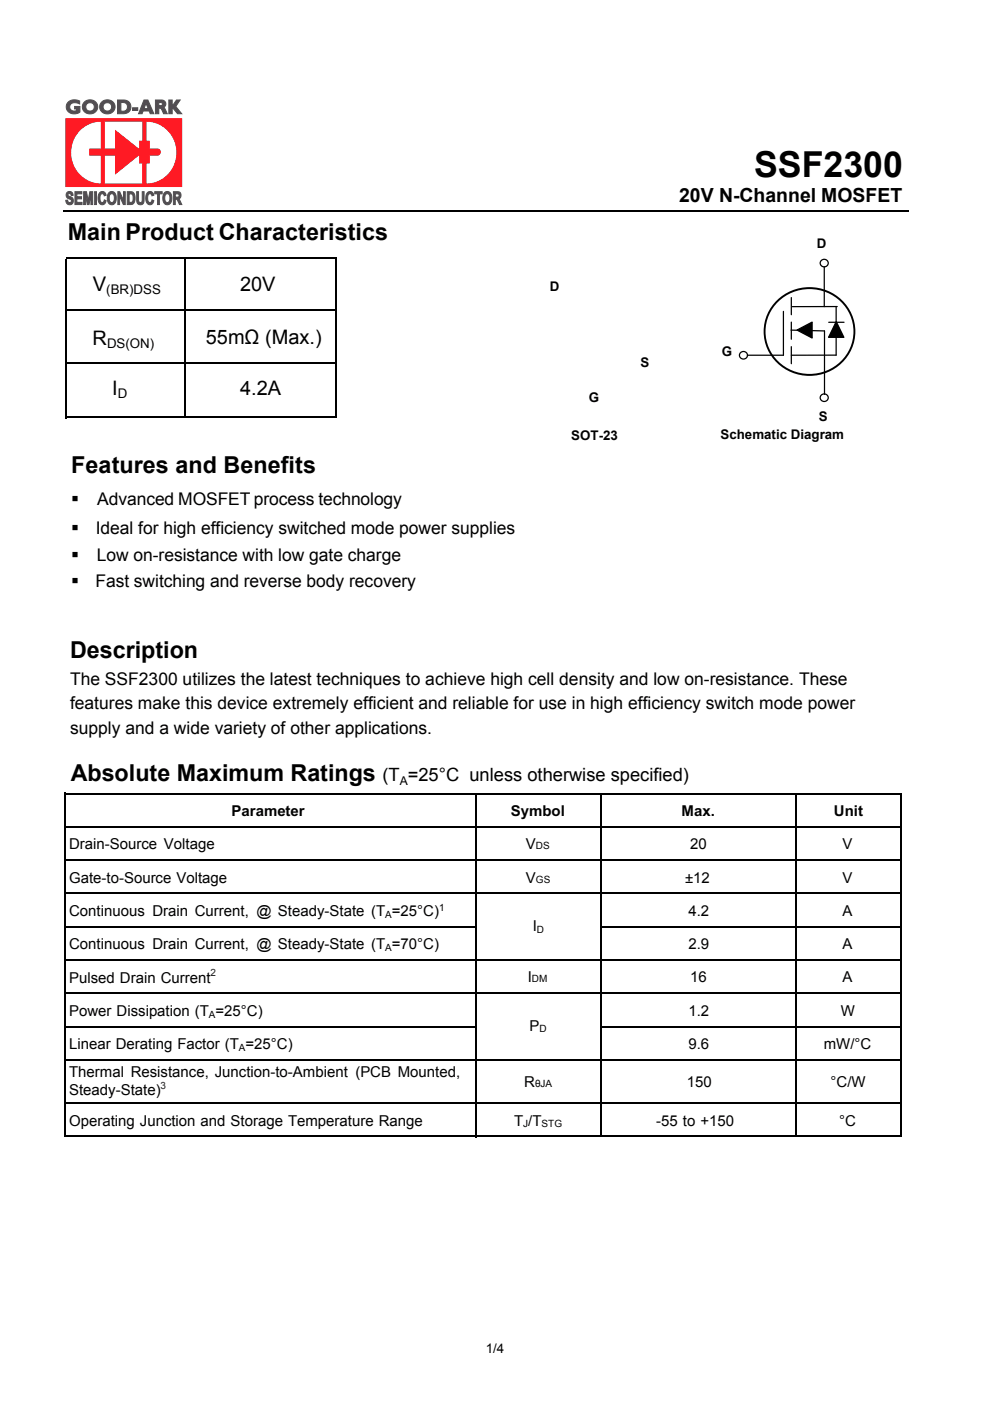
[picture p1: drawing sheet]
<svg xmlns="http://www.w3.org/2000/svg" width="210mm" height="297mm" viewBox="0 0 210 297" stroke-linecap="round" stroke-linejoin="round" font-family="sans-serif">
<g fill="none" stroke="#000" stroke-width=".34">
<path d="M14.1 54.7h57.2M14.1 54.9v10.9M39.2 54.6v10.9M71.3 54.6v10.9M14.1 66.1v11M14.1 77.5v11.2M14.3 65.6h56.8M14.3 77h56.8M39.2 65.8v11M39.2 77.2v11M71.3 65.8v11M71.3 77.2v11.2"/>
<path d="M14.2 88.4h57.1"/>
</g>
<g fill="#000">
<path d="M13.9 65.8h.3v.3h-.3z" fill-rule="evenodd"/>
<path d="M13.9 77.1h.3v.4h-.3z" fill-rule="evenodd"/>
<path d="M71.1 65.5h.3v.3h-.3z" fill-rule="evenodd"/>
<path d="M71.1 76.8h.3v.4h-.3z" fill-rule="evenodd"/>
</g>
<path d="M164.2 63.9a9.6 9.6 0 0 1 11-2.3 9.6 9.6 0 0 1 5.8 9.7 9.7 9.7 0 0 1-10.1 8.1 9.7 9.7 0 0 1-9.1-9.3 9.1 9.1 0 0 1 2.4-6.2z" fill-rule="evenodd" fill="#fff"/>
<g fill="none" stroke="#000" stroke-width=".26">
<path d="M174.8 56.5v8.5M166.2 66v9.3h-7.7M167.8 70l7.1 .2v13.4M167.8 63.1v3.6M167.8 68.3v3.6M167.8 73.5v3.6M169 70l3.3-1.7v3.4zM175.8 68.3h3.2M177.3 65v10.3h-9.5M177.4 68.2l1.6 3.3h-3.3zM177.6 65h-9.5"/>
<circle cx="174.8" cy="55.8" r=".83"/>
<circle cx="157.7" cy="75.3" r=".83"/>
<circle cx="174.8" cy="84.3" r=".83"/>
</g>
<path d="M169 70l3.3-1.7v3.4zM177.4 68.2l1.6 3.3h-3.3z" fill="#000"/>
<path d="M164.6 64.2a9.5 9.5 0 0 1 10.9-2.4 9.5 9.5 0 0 1 5.6 9.6 9.6 9.6 0 0 1-10 8.1 9.6 9.6 0 0 1-8.9-9.2 9 9 0 0 1 2.4-6.1z" fill="none" stroke="#000" stroke-width=".41"/>
<g fill="none" stroke="#000" stroke-width=".35">
<path d="M13.9 175.3h86.9M13.9 168.3h177.3M101.2 175.3h26.2M127.7 175.3h63.5M13.9 182.4h86.9M13.9 189.4h113.5M13.9 196.5h87.3M101.2 182.4h26.2M127.7 182.4h63.5M127.7 189.4h63.5M127.7 196.5h63.5M13.9 203.5h86.9"/>
<path d="M13.9 217.7h87.3M13.9 210.6h177.3M101.2 203.5h26.2M127.7 203.5h63.5M127.7 217.7h63.5M13.9 224.7h86.9M13.9 233.9h177.3M101.2 224.7h26.2M127.7 224.7h63.5M13.9 240.9h177.3"/>
</g>
<path d="M13.8 168.1v73M101 168.4v20.9M127.5 168.4v72.7M168.8 168.4v72.7M191.1 168.4v72.7M101 189.6v20.8M101 210.8v22.9M101 234.1v7" fill="none" stroke="#000" stroke-width=".36"/>
<path d="M13.4 44.7h179.4" fill="none" stroke="#000" stroke-width=".25"/>
<path d="M13.9 25.1h24.7v14.6h-24.7zM31.1 25.8v4h.7v1.7h1.6a.75 .75 0 0 1 .7 .7 .75 .75 0 0 1-.6 .8h-1.7v1.7h-.7v4.2a6.2 6.2 0 0 0 5.8-3.9 6.6 6.6 0 0 0-5.8-9.2zM22.2 33v5.9h8v-4.2h-.7v-1.7l-5.1 4v-4zM17.1 27.6a6.6 6.6 0 0 0-1.6 7.1 6.6 6.6 0 0 0 5.9 4.2v-5.9h-2.5v-1.5h2.5v-5.7a6.3 6.3 0 0 0-4.3 1.8zM22.2 25.8v5.7h2.2v-4l5.1 4v-1.7h.7v-4z" fill="#ff1a24"/>
<path d="M14.5 21.6a2.22 2.22 0 0 1 2.4-.2v.6a1.26 1.26 0 0 0-2.1 .7 .97 .97 0 0 0 1.4 .7v-.3h-.4v-.5h1.2v1.2a1.67 1.67 0 0 1-2.1 .2 1.67 1.67 0 0 1-.7-2z" fill="#524d52"/>
<path d="M14.5 21.6a2.22 2.22 0 0 1 2.4-.2v.6a1.26 1.26 0 0 0-2.1 .7 .97 .97 0 0 0 1.4 .7v-.3h-.4v-.5h1.2v1.2a1.67 1.67 0 0 1-2.1 .2 1.67 1.67 0 0 1-.7-2z" fill="none" stroke="#524d52" stroke-width=".21"/>
<path d="M17.9 21.6a1.57 1.57 0 0 1 2.3 0 1.57 1.57 0 0 1-.1 2.3 1.56 1.56 0 0 1-2.1-.2 1.56 1.56 0 0 1-.1-2.1zM18.2 22.7a.91 .91 0 0 0 1.8 0 .91 .91 0 0 0-1.8 0z" fill="#524d52"/>
<g fill="none" stroke="#524d52" stroke-width=".21">
<path d="M17.9 21.6a1.57 1.57 0 0 1 2.3 0 1.57 1.57 0 0 1-.1 2.3 1.56 1.56 0 0 1-2.1-.2 1.56 1.56 0 0 1-.1-2.1z"/>
<circle cx="19.1" cy="22.7" r=".9"/>
</g>
<path d="M21.6 21.6a1.57 1.57 0 0 1 2.3 0 1.57 1.57 0 0 1-.1 2.3 1.56 1.56 0 0 1-2.2-.2 1.56 1.56 0 0 1 0-2.1zM21.9 22.7a.91 .91 0 0 0 1.8 0 .91 .91 0 0 0-1.8 0z" fill="#524d52"/>
<g fill="none" stroke="#524d52" stroke-width=".21">
<path d="M21.6 21.6a1.57 1.57 0 0 1 2.3 0 1.57 1.57 0 0 1-.1 2.3 1.56 1.56 0 0 1-2.2-.2 1.56 1.56 0 0 1 0-2.1z"/>
<circle cx="22.8" cy="22.7" r=".9"/>
</g>
<path d="M24.9 21.2h1.3a1.46 1.46 0 0 1 1.6 1.5 1.46 1.46 0 0 1-1.7 1.4h-1.2zM25.6 21.7v1.9a1 1 0 0 0 1.4-.9 1 1 0 0 0-1.4-1z" fill="#524d52"/>
<path d="M24.9 21.2h1.3a1.46 1.46 0 0 1 1.6 1.5 1.46 1.46 0 0 1-1.7 1.4h-1.2zM25.6 21.7a1 1 0 0 1 1.4 1 1 1 0 0 1-1.4 .9z" fill="none" stroke="#524d52" stroke-width=".21"/>
<path d="M28.1 22.8h1.1v.6h-1.1z" fill="#524d52"/>
<path d="M28.1 22.8h1.1v.6h-1.1z" fill="none" stroke="#524d52" stroke-width=".21"/>
<path d="M30.5 21.2h.9l1.2 2.9h-.7l-.3-.6h-1.2l-.3 .6h-.7zM31 21.9l-.5 1.1h.9z" fill="#524d52"/>
<path d="M30.5 21.2h.9l1.2 2.9h-.7l-.3-.6h-1.2l-.3 .6h-.7zM31 21.9l.4 1.1h-.9z" fill="none" stroke="#524d52" stroke-width=".21"/>
<path d="M33 21.2h1.2a.81 .81 0 0 1 .9 .6 .81 .81 0 0 1-.4 1l.8 1.3h-.8l-.2-.5a.69 .69 0 0 0-.8-.7v1.2h-.7zM33.7 21.7v.7h.4a.33 .33 0 0 0 .4-.3 .33 .33 0 0 0-.5-.4z" fill="#524d52"/>
<path d="M33 21.2h1.2a.81 .81 0 0 1 .9 .6 .81 .81 0 0 1-.4 1l.8 1.3h-.8l-.2-.5a.69 .69 0 0 0-.8-.7v1.2h-.7zM33.7 21.7h.3a.33 .33 0 0 1 .5 .4 .33 .33 0 0 1-.4 .3h-.4z" fill="none" stroke="#524d52" stroke-width=".21"/>
<path d="M35.8 21.2h.7v1.3l.9-1.3h.8l-.9 1.4 1.2 1.5h-.8l-1.2-1.4v1.4h-.7z" fill="#524d52"/>
<path d="M35.8 21.2h.7v1.3l.9-1.3h.8l-.9 1.4 1.2 1.5h-.8l-1.2-1.4v1.4h-.7z" fill="none" stroke="#524d52" stroke-width=".21"/>
<path d="M14.3 40.8a.76 .76 0 0 1 .8-.1 .76 .76 0 0 1 .4 .7h-.4a.34 .34 0 0 0-.3-.4 .34 .34 0 0 0-.4 .4 .34 .34 0 0 0 .4 .3 .84 .84 0 0 1 .8 .9 .84 .84 0 0 1-.9 .8 .84 .84 0 0 1-.8-.9l.4-.1a.42 .42 0 0 0 .4 .6 .42 .42 0 0 0 .5-.4 .42 .42 0 0 0-.5-.4 .84 .84 0 0 1-.4-1.4z" fill="#524d52"/>
<path d="M14.3 40.8a.76 .76 0 0 1 .8-.1 .76 .76 0 0 1 .4 .7h-.4a.34 .34 0 0 0-.3-.4 .34 .34 0 0 0-.4 .4 .34 .34 0 0 0 .4 .3 .84 .84 0 0 1 .8 .9 .84 .84 0 0 1-.9 .8 .84 .84 0 0 1-.8-.9l.4-.1a.42 .42 0 0 0 .4 .6 .42 .42 0 0 0 .5-.4 .42 .42 0 0 0-.5-.4 .84 .84 0 0 1-.4-1.4z" fill="none" stroke="#524d52" stroke-width=".21"/>
<path d="M15.9 40.6h1.5v.5h-1.1v.6h1v.5h-1v.7h1.1v.5h-1.5z" fill="#524d52"/>
<path d="M15.9 40.6h1.5v.5h-1.1v.6h1v.5h-1v.7h1.1v.5h-1.5z" fill="none" stroke="#524d52" stroke-width=".21"/>
<path d="M17.7 40.6h.6l.4 1.9 .4-1.9h.6v2.8h-.4v-2.2l-.4 2.2h-.4l-.4-2.2v2.2h-.4z" fill="#524d52"/>
<path d="M17.7 40.6h.6l.4 1.9 .4-1.9h.6v2.8h-.4v-2.2l-.4 2.2h-.4l-.4-2.2v2.2h-.4zM20.1 40.6h.4v2.8h-.4z" fill="none" stroke="#524d52" stroke-width=".21"/>
<path d="M20.3 40.6v2.8" fill="none" stroke="#524d52" stroke-width=".4"/>
<path d="M21.2 40.8a.79 .79 0 0 1 .8-.1 .79 .79 0 0 1 .5 .7l-.4 .1a.48 .48 0 0 0-.6-.4 .48 .48 0 0 0-.3 .7 .9 .9 0 0 0 .5 1.1l.3-.1 .1-.4 .4 .1a.84 .84 0 0 1-.8 .9 .84 .84 0 0 1-.9-.9 1.99 1.99 0 0 1 .4-1.7z" fill="#524d52"/>
<path d="M21.2 40.8a.79 .79 0 0 1 .8-.1 .79 .79 0 0 1 .5 .7l-.4 .1a.48 .48 0 0 0-.6-.4 .48 .48 0 0 0-.3 .7 .9 .9 0 0 0 .5 1.1l.3-.1 .1-.4 .4 .1a.84 .84 0 0 1-.8 .9 .84 .84 0 0 1-.9-.9 1.99 1.99 0 0 1 .4-1.7z" fill="none" stroke="#524d52" stroke-width=".21"/>
<path d="M23.1 40.9a.95 .95 0 0 1 1.1-.2 .95 .95 0 0 1 .5 1.1 1.16 1.16 0 0 1-1.3 1.6 1.84 1.84 0 0 1-.3-2.5zM23.4 41.2a1.03 1.03 0 0 0 .4 1.7 1.13 1.13 0 0 0-.1-1.8z" fill="#524d52"/>
<path d="M23.1 40.9a.95 .95 0 0 1 1.1-.2 .95 .95 0 0 1 .5 1.1 1.16 1.16 0 0 1-1.3 1.6 1.84 1.84 0 0 1-.3-2.5zM23.4 41.2a.61 .61 0 0 1 .7 .1 .61 .61 0 0 1 .2 .7 .62 .62 0 0 1-.2 .7 .62 .62 0 0 1-.7 .1 1.5 1.5 0 0 1 0-1.6z" fill="none" stroke="#524d52" stroke-width=".21"/>
<path d="M25 40.6h.4l.8 1.9v-1.9h.4v2.8h-.4l-.8-1.8v1.8h-.4z" fill="#524d52"/>
<path d="M25 40.6h.4l.8 1.9v-1.9h.4v2.8h-.4l-.8-1.8v1.8h-.4z" fill="none" stroke="#524d52" stroke-width=".21"/>
<path d="M27 40.6h.7a1.18 1.18 0 0 1 .9 1.7 .98 .98 0 0 1-.9 1.1h-.7zM27.4 41.1v1.8a.66 .66 0 0 0 .7-.2 .66 .66 0 0 0 .1-.7 .68 .68 0 0 0-.1-.7 .68 .68 0 0 0-.7-.2z" fill="#524d52"/>
<path d="M27 40.6h.7a1.18 1.18 0 0 1 .9 1.7 .98 .98 0 0 1-.9 1.1h-.7zM27.4 41.1a.74 .74 0 0 1 .8 .3 .74 .74 0 0 1 0 .8 .6 .6 0 0 1-.2 .6 .6 .6 0 0 1-.6 .1z" fill="none" stroke="#524d52" stroke-width=".21"/>
<path d="M29 40.6h.4v1.5a.52 .52 0 0 0 0 .6 .52 .52 0 0 0 .6 .2l.2-.4v-1.9h.4v1.5a.95 .95 0 0 1-1 1.3 .98 .98 0 0 1-.6-1.3z" fill="#524d52"/>
<path d="M29 40.6h.4v1.5a.52 .52 0 0 0 0 .6 .52 .52 0 0 0 .6 .2l.2-.4v-1.9h.4v1.5a.95 .95 0 0 1-1 1.3 .98 .98 0 0 1-.6-1.3z" fill="none" stroke="#524d52" stroke-width=".21"/>
<path d="M31.3 40.8a.79 .79 0 0 1 .9-.1 .79 .79 0 0 1 .4 .7l-.4 .1a.48 .48 0 0 0-.6-.4 .48 .48 0 0 0-.3 .7 .9 .9 0 0 0 .5 1.1l.3-.1 .1-.4 .4 .1a.84 .84 0 0 1-.8 .9 .84 .84 0 0 1-.8-.9 1.99 1.99 0 0 1 .3-1.7z" fill="#524d52"/>
<path d="M31.3 40.8a.79 .79 0 0 1 .9-.1 .79 .79 0 0 1 .4 .7l-.4 .1a.48 .48 0 0 0-.6-.4 .48 .48 0 0 0-.3 .7 .9 .9 0 0 0 .5 1.1l.3-.1 .1-.4 .4 .1a.84 .84 0 0 1-.8 .9 .84 .84 0 0 1-.8-.9 1.99 1.99 0 0 1 .3-1.7z" fill="none" stroke="#524d52" stroke-width=".21"/>
<path d="M32.8 40.6h1.6v.5h-.6v2.3h-.4v-2.3h-.6z" fill="#524d52"/>
<path d="M32.8 40.6h1.6v.5h-.6v2.3h-.4v-2.3h-.6z" fill="none" stroke="#524d52" stroke-width=".21"/>
<path d="M34.9 40.9a1 1 0 0 1 1.2-.1 1 1 0 0 1 .4 1.2 1.05 1.05 0 0 1-.3 1.1 1.05 1.05 0 0 1-1.2 .2 1.93 1.93 0 0 1-.1-2.4zM35.2 41.2a1.03 1.03 0 0 0 .4 1.7 1.13 1.13 0 0 0-.1-1.8z" fill="#524d52"/>
<path d="M34.9 40.9a1 1 0 0 1 1.2-.1 1 1 0 0 1 .4 1.2 1.05 1.05 0 0 1-.3 1.1 1.05 1.05 0 0 1-1.2 .2 1.93 1.93 0 0 1-.1-2.4zM35.2 41.2a.61 .61 0 0 1 .7 .1 .61 .61 0 0 1 .1 .7 .62 .62 0 0 1-.1 .7 .62 .62 0 0 1-.7 .1 1.5 1.5 0 0 1 0-1.6z" fill="none" stroke="#524d52" stroke-width=".21"/>
<path d="M36.8 40.6h.8a.78 .78 0 0 1 .8 .7 .78 .78 0 0 1-.5 .9l.7 1.2h-.5l-.5-1-.3-.2-.1 1.2h-.4zM37.2 41.1v.7h.3a.37 .37 0 0 0 .5-.3 .37 .37 0 0 0-.5-.4z" fill="#524d52"/>
<path d="M36.8 40.6h.8a.78 .78 0 0 1 .8 .7 .78 .78 0 0 1-.5 .9l.7 1.2h-.5l-.5-1-.3-.2-.1 1.2h-.4zM37.2 41.1h.3a.37 .37 0 0 1 .5 .4 .37 .37 0 0 1-.5 .3h-.3z" fill="none" stroke="#524d52" stroke-width=".21"/>
<text font-size="7.6" x="159.9" y="37.6">SSF2300</text>
<g font-size="4.9">
<text x="14.4" y="50.9">Main Product Characteristics</text>
<text x="15.1" y="100.4">Features and Benefits</text>
<text x="14.9" y="139.5">Description</text>
<text x="15" y="165.6">Absolute Maximum Ratings</text>
</g>
<text font-size="4.3" x="19.7" y="61.8">V</text>
<g font-size="4.2">
<text x="50.9" y="61.8">20V</text>
<text x="19.6" y="73.2">R</text>
<text x="43.7" y="73">55mΩ (Max.)</text>
<text x="23.8" y="83.9">I</text>
<text x="50.9" y="83.7">4.2A</text>
</g>
<text font-size="4.1" x="144" y="42.8">20V N-Channel MOSFET</text>
<text font-size="3.9" x="81.1" y="165.6">(T =25°C unless otherwise specified)</text>
<g font-size="3.7">
<text x="15.1" y="107">§</text>
<text x="20.6" y="107">Advanced MOSFET process technology</text>
<text x="15.1" y="113.2">§</text>
<text x="20.3" y="113.2">Ideal for high efficiency switched mode power supplies</text>
<text x="15.1" y="118.9">§</text>
<text x="20.5" y="118.9">Low on-resistance with low gate charge</text>
<text x="15.1" y="124.5">§</text>
<text x="20.3" y="124.4">Fast switching and reverse body recovery</text>
<text x="14.9" y="145.2">The SSF2300 utilizes the latest techniques to achieve high cell density and low on-resistance. These</text>
<text x="14.9" y="150.4">features make this device extremely efficient and reliable for use in high efficiency switch mode power</text>
<text x="14.9" y="155.6">supply and a wide variety of other applications.</text>
</g>
<g font-size="3.2">
<text x="49.1" y="173">Parameter</text>
<text x="108.3" y="173">Symbol</text>
<text x="144.6" y="173">Max.</text>
<text x="176.9" y="173">Unit</text>
<text x="14.7" y="180.1">Drain-Source Voltage</text>
<text x="111.6" y="180.1">V</text>
<text x="146.4" y="180.1">20</text>
<text x="178.7" y="180.1">V</text>
<text x="14.7" y="187.1">Gate-to-Source Voltage</text>
<text x="111.6" y="187.1">V</text>
<text x="145.3" y="187.1">±12</text>
<text x="178.7" y="187.1">V</text>
<text x="14.7" y="194.2">Continuous Drain Current, @ Steady-State (T =25°C)</text>
<text x="113" y="197.4">I</text>
<text x="146" y="194.2">4.2</text>
<text x="178.7" y="194.2">A</text>
<text x="14.7" y="201.2">Continuous Drain Current, @ Steady-State (T =70°C)</text>
<text x="146" y="201.2">2.9</text>
<text x="178.7" y="201.2">A</text>
<text x="14.7" y="208.4">Pulsed Drain Current</text>
<text x="111.9" y="208.3">I</text>
<text x="146.4" y="208.3">16</text>
<text x="178.7" y="208.3">A</text>
<text x="14.7" y="215.4">Power Dissipation (T =25°C)</text>
<text x="146" y="215.4">1.2</text>
<text x="178.3" y="215.4">W</text>
<text x="112.3" y="218.5">P</text>
<text x="14.7" y="222.4">Linear Derating Factor (T =25°C)</text>
<text x="146" y="222.4">9.6</text>
<text x="174.7" y="222.4">mW/°C</text>
<text x="14.7" y="228.3">Thermal Resistance, Junction-to-Ambient (PCB Mounted,</text>
<text x="14.7" y="232.3">Steady-State)</text>
<text x="111.2" y="230.5">R</text>
<text x="145.7" y="230.5">150</text>
<text x="176.2" y="230.5">°C/W</text>
<text x="14.7" y="238.6">Operating Junction and Storage Temperature Range</text>
<text x="109.1" y="238.6">T /T</text>
<text x="139.2" y="238.6">-55 to +150</text>
<text x="178" y="238.6">°C</text>
</g>
<g font-size="2.8">
<text x="173.3" y="52.6">D</text>
<text x="22.5" y="62.3">(BR)DSS</text>
<text x="116.6" y="61.8">D</text>
<text x="22.7" y="73.8">DS(ON)</text>
<text x="135.8" y="77.8">S</text>
<text x="153.1" y="75.6">G</text>
<text x="25" y="84.5">D</text>
<text x="124.9" y="85.2">G</text>
<text x="173.7" y="89.3">S</text>
<text x="121.2" y="93.3">SOT-23</text>
<text x="152.8" y="93">Schematic Diagram</text>
<text x="103" y="286.8">1/4</text>
</g>
<text font-size="2.6" x="84.8" y="166.4">A</text>
<g font-size="2.1">
<text x="113.7" y="180.1">DS</text>
<text x="113.7" y="187.1">GS</text>
<text x="81.7" y="194.7">A</text>
<text x="93.1" y="193.2">1</text>
<text x="113.9" y="197.7">D</text>
<text x="81.7" y="201.7">A</text>
<text x="112.8" y="208.3">DM</text>
<text x="44.3" y="215.8">A</text>
<text x="114.4" y="218.9">D</text>
<text x="50.7" y="222.9">A</text>
<text x="113.5" y="230.5">θJA</text>
<text x="111" y="239">J</text>
<text x="114.9" y="239">STG</text>
</g>
<g font-size="2.1" fill="#211f1f">
<text x="44.7" y="207">2</text>
<text x="34.1" y="230.8">3</text>
</g>
</svg>
